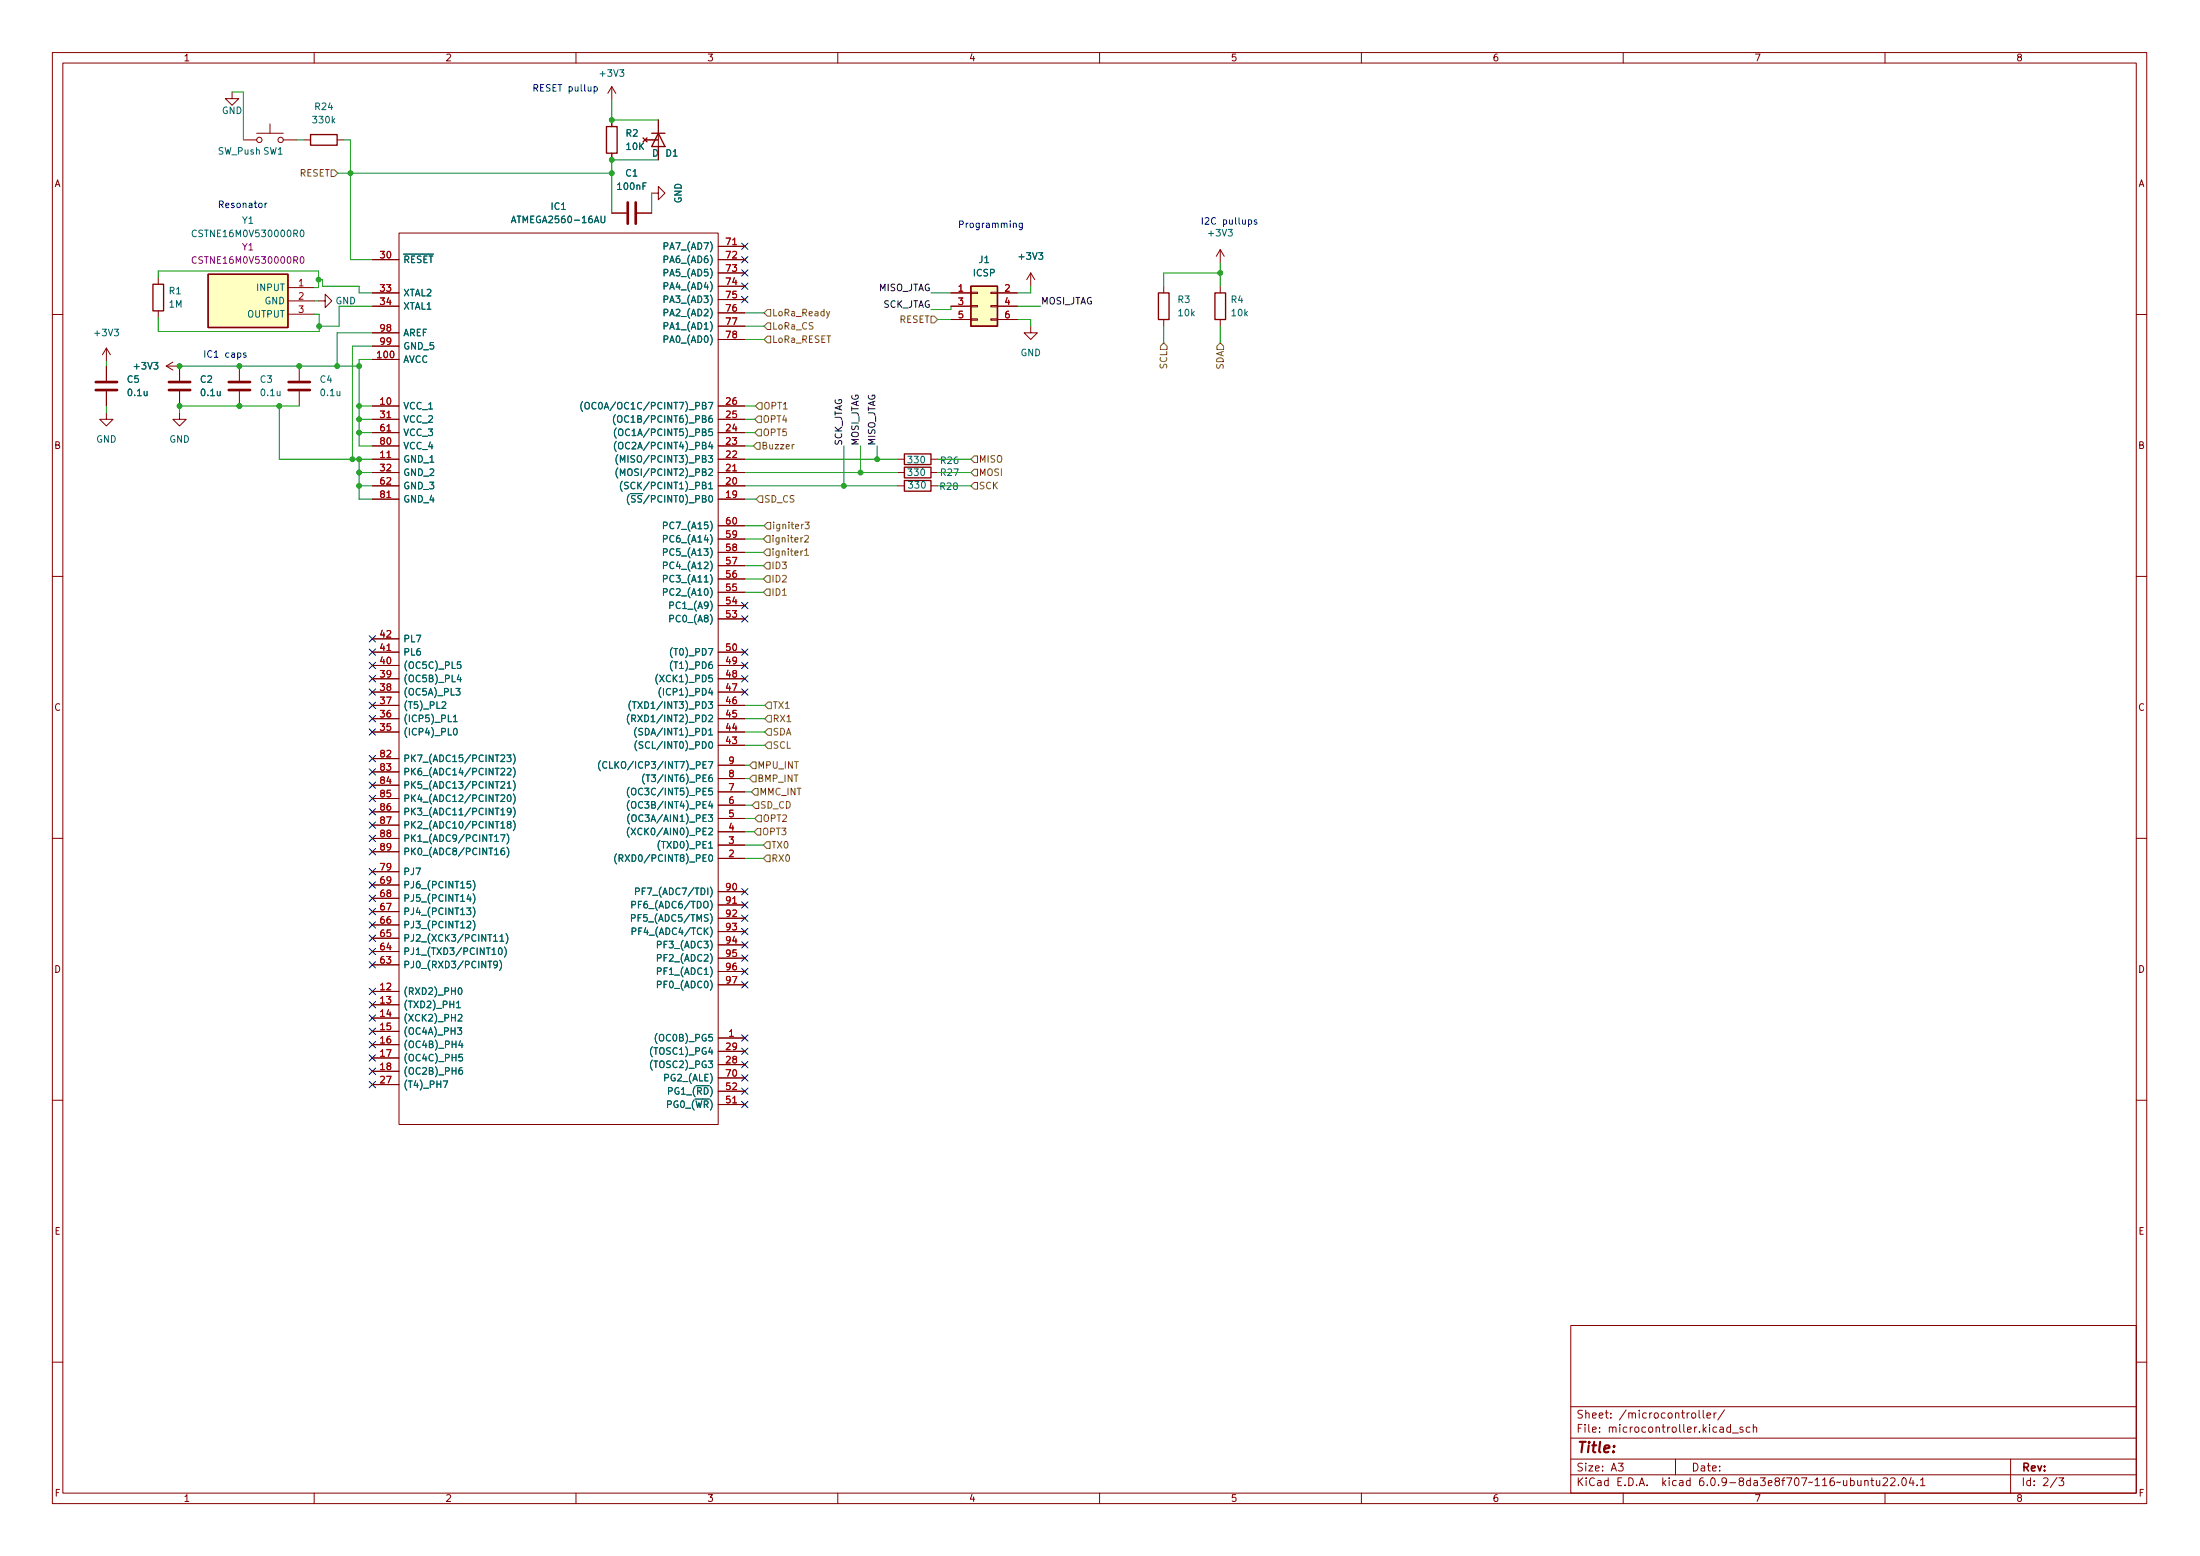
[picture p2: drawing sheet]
<svg xmlns="http://www.w3.org/2000/svg" width="420mm" height="297mm" viewBox="0 0 420 297" stroke-linecap="round" stroke-linejoin="round" font-family="sans-serif">
<g fill="none" stroke="#840000" stroke-width=".19">
<path d="M10 10h400v277h-400zM12 12h396v273h-396zM44.3 17.6v1.2h1.3l-1.3 1.3-1.2-1.3h1.2M60 10v2M110 10v2M116.8 16.5l-.7 1.3M116.8 16.5v2.6M116.8 16.5l.8 1.3M160 10v2M210 10v2M260 10v2M310 10v2"/>
<path d="M360 10v2M46.5 26.7h2.5M49 25.4h5.1M51.6 23.7v1.7M54.1 26.7h2.5M58 26.7h1.3M64.4 26.7h1.3M116.8 22.9v1.3M116.8 29.2v1.3M122.8 26.3l.8 .8M123.2 26.7h2.5M123.6 26.3l-.8 .8"/>
<path d="M124.5 36.9h1.2v-1.3l1.3 1.3-1.3 1.2v-1.2M125.7 22.9v7.6M30.2 53v1.3M30.2 59.3v1.3M55 54.9h5.1M55 57.4h5.1M55 60h5.1M60.8 57.4h1.3v1.3l1.3-1.3-1.3-1.2v1.2M71.1 49.6h5.1M71.1 55.9h5.1M71.1 58.5h5.1M76.2 44.5h61v170.2h-61z"/>
<path d="M116.8 40.7h2.8M121.7 40.7h2.8M137.2 49.6h5M137.2 47h5M137.2 52.1h5M137.2 54.6h5M137.2 57.2h5M137.2 59.7h5M181.6 55.9h3.8M181.6 58.5h3.8M185.4 58.3h1.3v.3h-1.3zM185.4 55.8h1.3v.2h-1.3z"/>
<path d="M189.2 58.3h1.3v.3h-1.3zM189.2 55.8h1.3v.2h-1.3zM190.5 55.9h3.8M190.5 58.5h3.8M196.8 52.1l-.7 1.3M196.8 52.1v2.5M196.8 52.1l.8 1.3M222.2 54.6v1.3M233 47.7v2.5M233 54.6v1.3M233 47.7l-.7 1.2M233 47.7l.8 1.2"/>
<path d="M10 60h2M20.3 78.8v1.2h1.3l-1.3 1.3-1.3-1.3h1.3M20.3 66.5l-.7 1.2M20.3 66.5v2.5M20.3 69.9v2.8M20.3 74.7v2.8M20.3 66.5l.8 1.2M31.7 69.9h2.6v2.8M31.7 69.9l1.3 .7M33 69.1l-1.3 .8M34.3 78.8v1.2h1.3l-1.3 1.3-1.3-1.3h1.3M34.3 74.7v2.8"/>
<path d="M45.7 69.9v2.8M45.7 74.7v2.8M57.1 69.9v2.8M57.1 74.7v2.8M71.1 77.5h5.1M71.1 68.6h5.1M71.1 63.5h5.1M71.1 66.1h5.1M137.2 77.5h5M137.2 62.3h5M137.2 64.8h5M181.6 61h3.8"/>
<path d="M185.4 60.9h1.3v.2h-1.3zM189.2 60.9h1.3v.2h-1.3zM190.5 61h3.8M196.8 62.3v1.2h1.3l-1.3 1.3-1.2-1.3h1.2M222.2 61v1.3M233 61v1.3M408 60h2M71.1 87.7h5.1M71.1 95.3h5.1M71.1 92.7h5.1M71.1 90.2h5.1M71.1 85.1h5.1"/>
<path d="M71.1 82.6h5.1M71.1 80h5.1M137.2 87.7h5M137.2 95.3h5M137.2 92.7h5M137.2 90.2h5M137.2 85.1h5M137.2 82.6h5M137.2 80h5M171.4 87.7h1.3M171.4 92.7h1.3M171.4 90.2h1.3"/>
<path d="M177.8 87.7h1.3M177.8 92.7h1.3M177.8 90.2h1.3M10 110h2M137.2 118.1h5M137.2 115.6h5M137.2 113.1h5M137.2 110.5h5M137.2 108h5M137.2 105.4h5M137.2 102.9h5M137.2 100.4h5"/>
<path d="M408 110h2M71.1 139.7h5.1M71.1 137.2h5.1M71.1 134.7h5.1M71.1 132.1h5.1M71.1 129.6h5.1M71.1 127h5.1M71.1 124.5h5.1M71.1 122h5.1M137.2 139.7h5M137.2 137.2h5M137.2 134.7h5"/>
<path d="M137.2 132.1h5M137.2 129.6h5M137.2 127h5M137.2 124.5h5M71.1 144.8h5.1M71.1 147.4h5.1M71.1 149.9h5.1M71.1 152.4h5.1M71.1 155h5.1M71.1 157.5h5.1M137.2 158.8h5M137.2 142.3h5"/>
<path d="M137.2 156.2h5M137.2 153.7h5M137.2 151.2h5M137.2 148.6h5M137.2 146.1h5M10 160h2M71.1 160.1h5.1M71.1 179.1h5.1M71.1 176.6h5.1M71.1 174h5.1M71.1 171.5h5.1M71.1 168.9h5.1"/>
<path d="M71.1 166.4h5.1M71.1 162.6h5.1M137.2 163.9h5M137.2 161.3h5M137.2 170.2h5M137.2 172.8h5M137.2 175.3h5M137.2 177.8h5M408 160h2M71.1 189.3h5.1M71.1 191.8h5.1M71.1 194.3h5.1"/>
<path d="M71.1 196.9h5.1M71.1 199.4h5.1M71.1 184.2h5.1M71.1 181.6h5.1M137.2 198.2h5M137.2 180.4h5M137.2 182.9h5M137.2 185.5h5M137.2 188h5M10 210h2M71.1 202h5.1M71.1 204.5h5.1"/>
<path d="M71.1 207h5.1M137.2 203.2h5M137.2 200.7h5M137.2 210.9h5M137.2 208.3h5M137.2 205.8h5M408 210h2M300 253h108v32h-108zM10 260h2M300 278.5h108M300 274.5h108M300 268.5h108"/>
<path d="M309.1 279.3h.9l-.5 .6 .4 .1v.7l-.2 .1-.6-.1M320 278.5v3M323.2 269.8l.4-.1 .2 .3v.4l-.2 .3-.4-.1-.1-.2zM324.5 269.2v1.3l.2 .2M325.3 269.2v1.3l.2 .2M326 270.2l.7-.1-.1-.3-.4-.1-.2 .2 .1 .7h.5M327.4 269.7v1M327.8 269.7l-.3 .1-.1 .2M329.4 269.1l-1.3 2M330.5 272.5l-.4-.1-.3 .3 .1 .6h.6M330.5 271.9v1.5M330.9 273.6h1.1"/>
<path d="M332.9 272.5l-.4-.1-.2 .2 .1 .2 .5 .2v.3h-.6M334.2 272.5l-.4-.1-.3 .3 .1 .6h.6M334.9 272.6l.2-.2 .3 .1 .1 .9M334.9 271.9v1.5M384 278.5v6.5M408 260h2M60 285v2M110 285v2M160 285v2M210 285v2M260 285v2M300 281.5h108"/>
<path d="M310 285v2M356.1 282.8l.3-.2 .3 .1 .1 .9M356.1 282.6v1M357.3 282.6h.6M357.5 282.1v1.3l.4 .2M358.4 282.6v.9l.4 .1 .2-.1M359 282.6v1M359.6 282.3l.6-.2 .2 .2 .1 .2-.9 1.1h.9M360 285v2M361.1 282.3l.5-.2 .3 .2v.2l-.9 1.1h.9M362.6 283.5v.1M363.4 282.2l.2-.1a.8 .8 0 0 1 .5 .8 .8 .8 0 0 1-.5 .7 .99 .99 0 0 1-.2-1.4z"/>
<path d="M365 282l-.4 1.1h1M365.4 282.6v1M366.1 283.5v.1M366.8 282.5l.4-.4v1.5M366.8 283.6h.8M392.9 282l-1.3 2M393.2 282.1h.9l-.5 .6 .5 .1v.7l-.3 .1-.6-.1"/>
<circle cx="49.5" cy="26.7" r=".51"/>
<circle cx="53.6" cy="26.7" r=".51"/>
</g>
<g fill="none" stroke="#006464" stroke-width=".19">
<path d="M37.5 44a.6 .6 0 0 0-.9 .5 .6 .6 0 0 0 .6 .7l.3-.1M57.4 44l.2-.1a.68 .68 0 0 1 .5 .7 .68 .68 0 0 1-.5 .6l-.3-.5zM97.7 42.5l.4-1.2 .4 1.2M114.8 41.3v1l.2 .2h.3l.2-.2v-1M111.3 76.6a1.46 1.46 0 0 0 0 2M111.9 76.9l.1-.1a.43 .43 0 0 1 .6 .4v.5a.42 .42 0 0 1-.5 .4 .42 .42 0 0 1-.4-.4zM113.8 76.9a.6 .6 0 0 0-.8 .5 .6 .6 0 0 0 .6 .7l.2-.1M117.5 79.2a1.46 1.46 0 0 0 0 1.9M118 79.5l.2-.1a.43 .43 0 0 1 .6 .4v.4a.42 .42 0 0 1-.4 .4 .42 .42 0 0 1-.5-.4zM117.7 84.2a1.46 1.46 0 0 0 0 2M117.7 81.7a1.46 1.46 0 0 0 0 1.9M118 89.3a1.46 1.46 0 0 0 0 2"/>
<path d="M118 86.8a1.46 1.46 0 0 0 0 1.9M118.3 84.5l.1-.1a.43 .43 0 0 1 .6 .5v.4a.42 .42 0 0 1-.5 .4 .42 .42 0 0 1-.4-.4zM118.3 82l.1-.1a.43 .43 0 0 1 .6 .4v.4a.42 .42 0 0 1-.5 .5 .42 .42 0 0 1-.4-.5zM118.5 90.8v-1.3l.4 .9 .4-.9v1.3M118.5 88.2v-1.2l.4 .9 .4-.9v1.2M118.8 91.9a1.46 1.46 0 0 0 0 1.9M120 92.1h-.5l-.2 .1v.3l.6 .3 .1 .3-.2 .2h-.5M126.7 113h.6l.1-.2v-.3l-.7-.1v1.2M126.7 110.5l.6-.1 .1-.1v-.3l-.7-.2v1.3M126.7 108l.6-.1 .1-.2v-.3l-.7-.1v1.3M126.7 105.4h.6l.1-.2v-.3l-.7-.1v1.2M126.7 102.9l.6-.1 .1-.2v-.3l-.7-.1v1.3"/>
<path d="M126.7 100.3h.6l.1-.2v-.3l-.7-.1v1.2M127.9 118.1h.6l.1-.2v-.3l-.7-.1v1.2M127.9 115.6l.6-.1 .1-.2v-.3l-.7-.1v1.3M84.4 134.1l.5-.1 .2 .3-.7 .9h.7M86.6 136.9l.4-.4v1.3M86.6 137.8h.7M86.7 139.2l.2-.2a.68 .68 0 0 1 .4 .7 .68 .68 0 0 1-.4 .6l-.3-.5zM87.1 131.4h.8l-.5 .5 .4 .1v.6l-.2 .1-.5-.1M87.6 128.8l-.3 .9h.8M87.9 129.3v.9M88 126.3h-.6l-.1 .6 .2-.1 .4 .1 .1 .2v.4l-.2 .1-.5-.1M120.2 136.3a1.46 1.46 0 0 0 0 2"/>
<path d="M120.5 133.8a1.46 1.46 0 0 0 0 1.9M120.7 137.2l.6-.1 .1-.2-.1-.3-.6-.1v1.3M120.8 134h.7M121 137.2l.4 .6M121.1 134v1.2M121.6 138.9a1.46 1.46 0 0 0 0 1.9M122.7 139.1l-.5-.1-.2 .2v.3l.6 .3 .1 .3-.2 .2h-.5M125.6 128.7a1.46 1.46 0 0 0 0 1.9M126.2 131.2a1.46 1.46 0 0 0 0 2M128.4 126.2a1.46 1.46 0 0 0 0 1.9M128.4 123.6a1.46 1.46 0 0 0 0 2M95.6 159.4h.9l-.6 1.2"/>
<path d="M96.8 144.1h.8l-.4 .5 .3 .1v.6l-.1 .1-.6-.1M96.8 159.2a1.46 1.46 0 0 1 0 1.9M96.9 146.8l.5-.1 .2 .3-.8 .9h.8M96.9 149.6l.3-.4v1.3M96.9 150.5h.7M97.1 151.8l.1-.1a.68 .68 0 0 1 .4 .7 .68 .68 0 0 1-.4 .6 .84 .84 0 0 1-.1-1.2zM97.1 157.4l-.2-.3v-.2l.2-.1 .4 .1v.3l-.5 .2-.1 .2v.2l.2 .3 .4-.1 .1-.2v-.2l-.2-.2M97.6 154.8l-.2 .3h-.3l-.2-.3v-.3l.2-.2h.3l.2 .2a.84 .84 0 0 1-.4 1.1h-.2M98 143.9a1.46 1.46 0 0 1 0 2M98 146.5a1.46 1.46 0 0 1 0 1.9M98 149a1.46 1.46 0 0 1 0 2M98 151.6a1.46 1.46 0 0 1 0 1.9"/>
<path d="M98 154.1a1.46 1.46 0 0 1 0 1.9M98 156.6a1.46 1.46 0 0 1 0 2M114.7 145.2a1.46 1.46 0 0 0 0 1.9M115.9 145.5a.6 .6 0 0 0-.9 .4 .6 .6 0 0 0 .6 .8l.3-.2M116.4 145.4v1.3h.6M120.2 157.9a1.46 1.46 0 0 0 0 1.9M120.2 152.8a1.46 1.46 0 0 0 0 2M120.2 150.3a1.46 1.46 0 0 0 0 1.9M120.2 155.4a1.46 1.46 0 0 0 0 1.9M120.5 158.1l.9 1.3M120.8 153.1l.1-.1a.43 .43 0 0 1 .5 .4v.5a.42 .42 0 0 1-.4 .4 .42 .42 0 0 1-.4-.4zM120.8 150.5h.1a.43 .43 0 0 1 .5 .4v.4a.42 .42 0 0 1-.4 .5 .42 .42 0 0 1-.4-.5z"/>
<path d="M120.8 155.6h.2a.43 .43 0 0 1 .5 .4v.4a.42 .42 0 0 1-.4 .4 .42 .42 0 0 1-.4-.4zM121.4 158.1l-.9 1.3M121.6 141.4a1.46 1.46 0 0 0 0 1.9M122.8 141.6h-.5l-.2 .1v.4l.6 .2 .1 .3-.3 .3-.5-.1M123.1 147.7a1.46 1.46 0 0 0 0 2M123.4 147.9h.7M123.7 147.9v1.3M89.5 170.7l-.3 .9h.8M90.3 175.7a1.46 1.46 0 0 1 0 1.9M90.3 173.1a1.46 1.46 0 0 1 0 2M90.3 170.6a1.46 1.46 0 0 1 0 1.9M90.3 168.1a1.46 1.46 0 0 1 0 1.9"/>
<path d="M95.5 178.8l.3-.4v1.3M95.5 179.7h.7M96.3 161.9l-.4 .1a.86 .86 0 0 0 0 1.2l.4-.1 .1-.5-.3-.2h-.2l-.2 .2M96.6 178.2a1.46 1.46 0 0 1 0 2M96.8 161.7a1.46 1.46 0 0 1 0 2M117.8 163a1.46 1.46 0 0 0 0 1.9M118.2 163.8h.6l.2-.2-.1-.3-.7-.1v1.2M118.5 163.8l.5 .6M120.6 175.3l.6-.1 .1-.2v-.3l-.7-.1v1.3M120.7 172.7h.6l.1-.2-.1-.3-.6-.1v1.2M120.7 177.8l.6-.1 .1-.1v-.3l-.7-.2v1.3M121.4 170.2l.6-.1 .1-.2-.1-.3-.6-.1v1.3"/>
<path d="M126 160.4a1.46 1.46 0 0 0 0 2M87.2 191.5l.4-.4v1.3M87.2 192.4h.7M87.4 196.2h.8l-.5 .5 .4 .1v.5l-.2 .2-.5-.2M87.5 193.8l.5-.1 .2 .3-.8 .9h.8M87.6 188.7l.2-.1a.68 .68 0 0 1 .4 .6 .68 .68 0 0 1-.4 .6l-.3-.4zM87.9 198.7l-.3 .9h.8M88.2 199.2v.8M95 184l-.2 .3h-.3l-.2-.3v-.3l.2-.2h.3l.2 .2a.84 .84 0 0 1-.4 1.1h-.2M95.4 181h.1a.68 .68 0 0 1 .4 .6 .68 .68 0 0 1-.4 .6 .84 .84 0 0 1-.1-1.2zM95.4 183.3a1.46 1.46 0 0 1 0 1.9M96.3 180.8a1.46 1.46 0 0 1 0 1.9"/>
<path d="M124.6 199.8a1.46 1.46 0 0 0 0 2M125.5 197.3a1.46 1.46 0 0 0 0 1.9M125.6 180.3h.6l.1-.2-.1-.3-.6-.1v1.3M125.6 182.9l.6-.1 .1-.2-.1-.3-.6-.1v1.3M125.6 185.4h.6l.1-.2-.1-.3-.6-.1v1.2M125.6 188l.6-.1 .1-.2-.1-.3-.6-.1v1.3M84.7 206.4h.8l-.5 1.2M88.2 203.8l-.3 .1a.86 .86 0 0 0 0 1.2l.4-.1v-.5l-.2-.2h-.2l-.3 .2M88.3 201.3h-.6l-.1 .6 .2-.1h.4l.1 .2v.4l-.2 .1-.5-.1M124.6 202.4a1.46 1.46 0 0 0 0 1.9"/>
</g>
<path d="M59.3 25.7h5.1v2h-5.1zM115.8 24.2h2.1v5h-2.1zM124.5 25.4h2.5M125.7 25.4l1.3 2.6h-2.5zM29.2 54.3h2v5h-2zM39.8 52.4h15.2v10.1h-15.2zM185.4 54.6h5.1v7.7h-5.1zM221.2 55.9h2.1v5.1h-2.1zM232 55.9h2.1v5.1h-2.1zM172.7 89.2h5.1v2h-5.1zM172.7 86.7h5.1v2h-5.1zM172.7 91.7h5.1v2.1h-5.1z" fill="none" stroke="#840000" stroke-width=".25"/>
<path d="M119.9 38.6v4.1M121.4 38.6v4.1M18.3 74.5h4.1M18.3 72.9h4.1M32.3 74.5h4M32.3 72.9h4M43.7 74.5h4.1M43.7 72.9h4.1M55.1 74.5h4.1M55.1 72.9h4.1" fill="none" stroke="#840000" stroke-width=".51"/>
<g fill="#ffffc2" stroke="#ffffc2" stroke-width=".19">
<path d="M185.4 54.6h5.1v7.7h-5.1z"/>
<path d="M39.8 52.4h15.2v10.1h-15.2z"/>
</g>
<path d="M37.5 49.1a.6 .6 0 0 0-.9 .4 .6 .6 0 0 0 .6 .8l.3-.2M57.4 49.1l.2-.1a.68 .68 0 0 1 .5 .6 .68 .68 0 0 1-.5 .7l-.3-.5z" fill="none" stroke="#840084" stroke-width=".19"/>
<g fill="none" stroke="#725600" stroke-width=".19">
<path d="M63.2 32.4h.7l.6 .7-.6 .6h-.7zM146.6 59.1h.6v1.3h-.6l-.7-.7zM158.5 59.5l-.5 1.1-.1 .1M144.8 79.4h.6v1.3h-.6l-.7-.7zM144.9 76.9h.6v1.2h-.6l-.6-.6zM146.6 64.2h.6v1.2h-.6l-.7-.6zM146.6 61.6h.6v1.3h-.6l-.7-.6zM177.8 60.4h.6l.7 .6-.7 .6h-.6zM221.6 66.1l.6-.7 .7 .7v.6h-1.3zM233 65.4l.7 .7v.6h-1.3v-.6zM144.5 84.5h.7v1.3h-.7l-.6-.7zM144.8 82h.6v1.2h-.6l-.7-.6z"/>
<path d="M145 94.7h.7v1.2h-.7l-.6-.6zM146.6 99.7h.6v1.3h-.6l-.7-.6zM151.7 84.9l-.4 .2M153.7 99.7h.8l-.4 .5 .4 .1v.5l-.2 .1-.6-.1M186.1 92.1h.6v1.3h-.6l-.7-.7zM186.1 87h.6v1.3h-.6l-.7-.6zM186.1 89.6h.6v1.2h-.6l-.7-.6zM146.4 102.3h.7v1.2h-.7l-.6-.6zM146.4 112.4h.7v1.3h-.7l-.6-.6zM146.4 107.4h.7v1.2h-.7l-.6-.6zM146.4 109.9h.7v1.3h-.7l-.6-.7zM146.4 104.8h.7v1.3h-.7l-.6-.7z"/>
<path d="M153.7 102.3l.5-.1 .2 .4-.8 .9h.8M153.7 105.1l.3-.3v1.2M153.7 106h.7M146 134.7l.7-.7h.6v1.3h-.6zM146.7 136.6h.6v1.2h-.6l-.7-.6zM146.7 139.1h.6v1.3h-.6l-.7-.7zM143.8 145.5h.6v1.2h-.6l-.7-.6zM143.8 148h.6v1.3h-.6l-.7-.7zM144.1 150.5h.7v1.3h-.7l-.6-.6zM144.3 153.1h.6v1.2h-.6l-.7-.6zM144.7 158.2h.6v1.2h-.6l-.7-.6zM144.8 155.6h.6v1.3h-.6l-.7-.7z"/>
<path d="M146 142.3l.7-.7h.6v1.3h-.6zM146.4 163.2h.7v1.3h-.7l-.6-.6zM146.4 160.7h.7v1.3h-.7l-.6-.7z"/>
</g>
<path d="M113.5 16.6h.3l.3 .2-.1 .5h-.5M113.5 16.6v1.2M50.6 38.8v.8M51 38.8l-.4 .2M193.5 42.7l.2-.1 .3 .1 .1 .7M195.2 42.6v1l-.2 .3-.3-.1M195.2 42.7l-.3-.1-.3 .2 .1 .6h.5M238.4 42h.4l.2 .2-.1 .5h-.5M240 42h-.3l-.2 .1 .1 .2 .4 .1v.3h-.5M47 67.4h-.3l-.2 .1 .1 .2 .4 .1v.3h-.5" fill="none" stroke="#0000c2" stroke-width=".19"/>
<g fill="none" stroke="#009600" stroke-width=".19">
<path d="M44.3 17.6h2.2v9.1M116.8 19.1v3.8h8.9M56.6 26.7h1.4M64.5 33.1h52.3M65.7 26.7h1.2v22.9h4.2M124.5 36.9v3.8M125.7 30.5h-8.9v10.2M30.2 53v-1.3h30.6v3.2h-.7M60.1 60h.9v3.3h-30.8v-2.7M60.1 57.4h.7M60.8 53.4h.8v1.2h7v1.3h2.5M71.1 58.5h-6.3v3.8h-3.8"/>
<path d="M142.2 59.7h3.7M177.8 55.9h3.8M181.6 58.5v.6h-3.8M194.3 58.5h4.5M196.8 54.6v1.3h-2.5M233 52.1h-10.8v2.5M233 50.2v4.4M20.3 69v.9M20.3 77.5v1.3M34.3 69.9h34.3M53.3 77.5v10.2h17.8M57.1 77.5h-22.8v1.3"/>
<path d="M68.6 77.5h2.5M71.1 66.1h-3.8v21.6M71.1 68.6h-2.5v16.5h2.5M71.1 63.5h-6.7v6.4M142.2 77.5h2.1M142.2 62.3h3.7M142.2 64.8h3.7M179.1 61h2.5M194.3 61h2.5v1.3M222.2 62.3v3.1M233 62.3v3.1M68.6 80h2.5"/>
<path d="M68.6 82.6h2.5M68.6 87.7v7.6h2.5M68.6 92.7h2.5M68.6 90.2h2.5M142.2 80h1.9M142.2 82.6h1.9M142.2 87.7h29.2M142.2 85.1h1.7M142.2 92.7h29.2M142.2 90.2h29.2M142.2 95.3h2.2M161.2 85.1v7.6"/>
<path d="M164.3 85.1v5.1M167.5 85.1v2.6M179.1 87.7h6.3M179.1 92.7h6.3M179.1 90.2h6.3M142.2 105.4h3.6M142.2 100.4h3.7M142.2 102.9h3.6M142.2 110.5h3.6M142.2 108h3.6M142.2 113.1h3.6M142.2 139.7h3.8"/>
<path d="M142.2 137.2h3.8M142.2 134.7h3.8M142.2 148.6h.9M142.2 142.3h3.8M142.2 146.1h.9M142.2 153.7h1.4M142.2 151.2h1.3M142.2 158.8h1.8M142.2 156.2h1.9M142.2 163.9h3.6M142.2 161.3h3.6"/>
</g>
<g fill="none" stroke="#000084" stroke-width=".19">
<path d="M141.6 49l1.2 1.2M141.6 54l1.2 1.3M141.6 46.4l1.2 1.2M141.6 51.5l1.2 1.2M141.6 56.6l1.2 1.2M142.8 49l-1.2 1.2M142.8 54l-1.2 1.3M142.8 46.4l-1.2 1.2M142.8 51.5l-1.2 1.2M142.8 56.6l-1.2 1.2M141.6 115l1.2 1.2M141.6 117.5l1.2 1.3"/>
<path d="M142.8 117.5l-1.2 1.3M142.8 115l-1.2 1.2M70.5 131.5l1.2 1.2M70.5 121.3l1.2 1.3M70.5 139.1l1.2 1.2M70.5 136.6l1.2 1.2M70.5 126.4l1.2 1.2M70.5 123.9l1.2 1.2M70.5 129l1.2 1.2M70.5 134l1.2 1.3M71.7 131.5l-1.2 1.2M71.7 121.3l-1.2 1.3"/>
<path d="M71.7 139.1l-1.2 1.2M71.7 136.6l-1.2 1.2M71.7 126.4l-1.2 1.2M71.7 123.9l-1.2 1.2M71.7 129l-1.2 1.2M71.7 134l-1.2 1.3M141.6 123.9l1.2 1.2M141.6 126.4l1.2 1.2M141.6 129l1.2 1.2M141.6 131.5l1.2 1.2M142.8 123.9l-1.2 1.2M142.8 126.4l-1.2 1.2"/>
<path d="M142.8 129l-1.2 1.2M142.8 131.5l-1.2 1.2M70.5 159.4l1.2 1.3M70.5 154.4l1.2 1.2M70.5 149.3l1.2 1.2M70.5 156.9l1.2 1.2M70.5 151.8l1.2 1.2M70.5 146.7l1.2 1.3M70.5 144.2l1.2 1.2M71.7 159.4l-1.2 1.3M71.7 154.4l-1.2 1.2M71.7 149.3l-1.2 1.2"/>
<path d="M71.7 156.9l-1.2 1.2M71.7 151.8l-1.2 1.2M71.7 146.7l-1.2 1.3M71.7 144.2l-1.2 1.2M70.5 170.9l1.2 1.2M70.5 168.3l1.2 1.3M70.5 162l1.2 1.2M70.5 165.8l1.2 1.2M70.5 176l1.2 1.2M70.5 173.4l1.2 1.2M70.5 178.5l1.2 1.2M71.7 170.9l-1.2 1.2"/>
<path d="M71.7 168.3l-1.2 1.3M71.7 162l-1.2 1.2M71.7 165.8l-1.2 1.2M71.7 176l-1.2 1.2M71.7 173.4l-1.2 1.2M71.7 178.5l-1.2 1.2M141.6 174.7l1.2 1.2M141.6 172.1l1.2 1.3M141.6 179.8l1.2 1.2M141.6 169.6l1.2 1.2M141.6 177.2l1.2 1.2M142.8 174.7l-1.2 1.2"/>
<path d="M142.8 172.1l-1.2 1.3M142.8 179.8l-1.2 1.2M142.8 169.6l-1.2 1.2M142.8 177.2l-1.2 1.2M70.5 191.2l1.2 1.2M70.5 188.7l1.2 1.2M70.5 193.7l1.2 1.3M70.5 196.3l1.2 1.2M70.5 198.8l1.2 1.2M70.5 183.6l1.2 1.2M70.5 181l1.2 1.3M71.7 191.2l-1.2 1.2"/>
<path d="M71.7 188.7l-1.2 1.2M71.7 193.7l-1.2 1.3M71.7 196.3l-1.2 1.2M71.7 198.8l-1.2 1.2M71.7 183.6l-1.2 1.2M71.7 181l-1.2 1.3M141.6 197.5l1.2 1.3M141.6 187.4l1.2 1.2M141.6 182.3l1.2 1.2M141.6 184.8l1.2 1.3M142.8 197.5l-1.2 1.3M142.8 187.4l-1.2 1.2"/>
<path d="M142.8 182.3l-1.2 1.2M142.8 184.8l-1.2 1.3M70.5 203.9l1.2 1.2M70.5 206.4l1.2 1.3M70.5 201.4l1.2 1.2M71.7 203.9l-1.2 1.2M71.7 206.4l-1.2 1.3M71.7 201.4l-1.2 1.2M141.6 210.2l1.2 1.3M141.6 200.1l1.2 1.2M141.6 205.2l1.2 1.2M141.6 207.7l1.2 1.2"/>
<path d="M141.6 202.6l1.2 1.2M142.8 210.2l-1.2 1.3M142.8 200.1l-1.2 1.2M142.8 205.2l-1.2 1.2M142.8 207.7l-1.2 1.2M142.8 202.6l-1.2 1.2"/>
</g>
<g fill="#009600" stroke="#009600" stroke-width=".19">
<circle cx="233" cy="52.1" r=".46"/>
<circle cx="68.6" cy="92.7" r=".46"/>
<circle cx="68.6" cy="87.7" r=".46"/>
<circle cx="68.6" cy="90.2" r=".46"/>
<circle cx="161.2" cy="92.7" r=".46"/>
<circle cx="164.3" cy="90.2" r=".46"/>
<circle cx="167.5" cy="87.7" r=".46"/>
<circle cx="116.8" cy="30.5" r=".46"/>
<circle cx="116.8" cy="33.1" r=".46"/>
<circle cx="116.8" cy="22.9" r=".46"/>
<circle cx="45.7" cy="69.9" r=".46"/>
<circle cx="53.3" cy="77.5" r=".46"/>
<circle cx="45.7" cy="77.5" r=".46"/>
<circle cx="68.6" cy="77.5" r=".46"/>
<circle cx="68.6" cy="80" r=".46"/>
<circle cx="67.3" cy="87.7" r=".46"/>
<circle cx="68.6" cy="82.6" r=".46"/>
<circle cx="64.4" cy="69.9" r=".46"/>
<circle cx="61" cy="62.3" r=".46"/>
<circle cx="57.1" cy="69.9" r=".46"/>
<circle cx="68.6" cy="69.9" r=".46"/>
<circle cx="66.9" cy="33.1" r=".46"/>
<circle cx="60.8" cy="53.4" r=".46"/>
<circle cx="34.3" cy="69.9" r=".46"/>
<circle cx="34.3" cy="77.5" r=".46"/>
</g>
<text font-size="2.8" fill="#840000" x="301" y="277.3">Title:</text>
<g font-size="2.1" fill="#840000">
<text x="301" y="273.5">File: microcontroller.kicad_sch</text>
<text x="301" y="270.8">Sheet: /microcontroller/</text>
<text x="301" y="280.9">Size: A3</text>
<text x="323" y="280.9">Date:</text>
<text x="386" y="280.9">Rev:</text>
<text x="301" y="283.7">KiCad E.D.A. kicad 6.0.9-8da3e8f707~116~ubuntu22.04.1</text>
<text x="386" y="283.7">Id: 2/3</text>
</g>
<g font-size="1.8" fill="#840000">
<text x="35" y="11.7">1</text>
<text x="85" y="11.7">2</text>
<text x="135" y="11.7">3</text>
<text x="185" y="11.7">4</text>
<text x="235" y="11.7">5</text>
<text x="285" y="11.7">6</text>
<text x="335" y="11.7">7</text>
<text x="385" y="11.7">8</text>
<text x="10.3" y="35.7">A</text>
<text x="408.3" y="35.7">A</text>
<text x="10.3" y="85.7">B</text>
<text x="408.3" y="85.7">B</text>
<text x="10.3" y="135.7">C</text>
<text x="408.3" y="135.7">C</text>
<text x="10.3" y="185.7">D</text>
<text x="408.3" y="185.7">D</text>
<text x="10.4" y="235.7">E</text>
<text x="408.4" y="235.7">E</text>
<text x="10.4" y="285.7">F</text>
<text x="35" y="286.7">1</text>
<text x="85" y="286.7">2</text>
<text x="135" y="286.7">3</text>
<text x="185" y="286.7">4</text>
<text x="235" y="286.7">5</text>
<text x="285" y="286.7">6</text>
<text x="335" y="286.7">7</text>
<text x="385" y="286.7">8</text>
<text x="408.4" y="285.7">F</text>
</g>
<g font-size="1.8" fill="#0000c2">
<text x="101.6" y="17.5">RESET pullup</text>
<text x="41.5" y="39.7">Resonator</text>
<text x="182.9" y="43.5">Programming</text>
<text x="229.2" y="42.9">I2C pullups</text>
<text x="38.7" y="68.3">IC1 caps</text>
</g>
<g font-size="1.8" fill="#006464">
<text x="114.8" y="14.6">+3V3</text>
<text x="42.4" y="21.8">GND</text>
<text x="59.9" y="23.5">330k</text>
<text x="60.2" y="21">R24</text>
<text x="41.6" y="29.5">SW_Push SW1</text>
<text x="119.6" y="26.1">R2</text>
<text x="119.7" y="28.6">10K</text>
<text x="124.5" y="29.9">D</text>
<text x="127.2" y="29.9">D1</text>
<text x="119.5" y="33.7">C1</text>
<text x="105.3" y="40">IC1</text>
<text x="118.1" y="36.2">100nF</text>
<text x="130.2" y="38.8" transform="rotate(-90 130.2 38.8)">GND</text>
<text x="37.5" y="45.2">CSTNE16M0V530000R0</text>
<text x="46.3" y="42.7">Y1</text>
<text x="98.3" y="42.6">ATMEGA2560-16AU</text>
<text x="127.3" y="47.7">PA7_(AD7)</text>
<text x="231" y="45.1">+3V3</text>
<text x="77" y="50.2">~{RESET}</text>
<text x="127.3" y="50.2">PA6_(AD6)</text>
<text x="127.3" y="52.7">PA5_(AD5)</text>
<text x="185.9" y="52.7">ICSP</text>
<text x="187" y="50.2">J1</text>
<text x="194.8" y="49.6">+3V3</text>
<text x="32.3" y="58.7">1M</text>
<text x="32.3" y="56.2">R1</text>
<text x="49.2" y="55.5">INPUT</text>
<text x="50.6" y="58.1">GND</text>
<text x="64.1" y="58.1">GND</text>
<text x="77" y="56.6">XTAL2</text>
<text x="77" y="59.1">XTAL1</text>
<text x="127.3" y="55.3">PA4_(AD4)</text>
<text x="127.3" y="57.8">PA3_(AD3)</text>
<text x="225" y="57.8">R3</text>
<text x="235.1" y="57.8">R4</text>
<text x="18.2" y="64.2">+3V3</text>
<text x="47.2" y="60.6">OUTPUT</text>
<text x="77" y="64.2">AREF</text>
<text x="127.3" y="60.4">PA2_(AD2)</text>
<text x="127.3" y="62.9">PA1_(AD1)</text>
<text x="127.3" y="65.4">PA0_(AD0)</text>
<text x="225.1" y="60.4">10k</text>
<text x="235.3" y="60.4">10k</text>
<text x="25.8" y="70.5">+3V3</text>
<text x="77" y="69.3">AVCC</text>
<text x="77" y="66.7">GND_5</text>
<text x="194.9" y="68">GND</text>
<text x="24.3" y="73.1">C5</text>
<text x="24.5" y="75.6">0.1u</text>
<text x="38.3" y="73.1">C2</text>
<text x="38.5" y="75.6">0.1u</text>
<text x="49.7" y="73.1">C3</text>
<text x="49.9" y="75.6">0.1u</text>
<text x="61.1" y="73.1">C4</text>
<text x="61.4" y="75.6">0.1u</text>
<text x="77" y="78.1">VCC_1</text>
<text x="77" y="80.7">VCC_2</text>
<text x="77" y="83.2">VCC_3</text>
<text x="113.7" y="78.1">(OC0A/OC1C/PCINT7)_PB7</text>
<text x="119.1" y="83.2">(OC1A/PCINT5)_PB5</text>
<text x="119.1" y="80.7">(OC1B/PCINT6)_PB6</text>
<text x="18.4" y="84.5">GND</text>
<text x="32.3" y="84.5">GND</text>
<text x="77" y="88.3">GND_1</text>
<text x="77" y="85.8">VCC_4</text>
<text x="119.1" y="85.8">(OC2A/PCINT4)_PB4</text>
<text x="119.5" y="88.3">(MISO/PCINT3)_PB3</text>
<text x="173.5" y="88.4">330</text>
<text x="179.7" y="88.6">R26</text>
<text x="77" y="90.8">GND_2</text>
<text x="77" y="93.4">GND_3</text>
<text x="77" y="95.9">GND_4</text>
<text x="119.5" y="90.8">(MOSI/PCINT2)_PB2</text>
<text x="120.3" y="95.9">(~{SS}/PCINT0)_PB0</text>
<text x="120.3" y="93.4">(SCK/PCINT1)_PB1</text>
<text x="173.5" y="90.8">330</text>
<text x="173.7" y="93.3">330</text>
<text x="179.6" y="93.5">R28</text>
<text x="179.7" y="90.8">R27</text>
<text x="127.6" y="101">PC7_(A15)</text>
<text x="127.6" y="106.1">PC5_(A13)</text>
<text x="127.6" y="103.5">PC6_(A14)</text>
<text x="127.6" y="113.7">PC2_(A10)</text>
<text x="127.6" y="111.2">PC3_(A11)</text>
<text x="127.6" y="108.6">PC4_(A12)</text>
<text x="128.5" y="118.8">PC0_(A8)</text>
<text x="128.5" y="116.2">PC1_(A9)</text>
<text x="77" y="125.1">PL6</text>
<text x="77" y="122.6">PL7</text>
<text x="128.7" y="125.1">(T0)_PD7</text>
<text x="77" y="130.2">(OC5B)_PL4</text>
<text x="77" y="127.7">(OC5C)_PL5</text>
<text x="126.1" y="130.2">(XCK1)_PD5</text>
<text x="128.7" y="127.7">(T1)_PD6</text>
<text x="77" y="137.8">(ICP5)_PL1</text>
<text x="77" y="135.3">(T5)_PL2</text>
<text x="77" y="132.8">(OC5A)_PL3</text>
<text x="121.8" y="137.8">(RXD1/INT2)_PD2</text>
<text x="122" y="135.3">(TXD1/INT3)_PD3</text>
<text x="126.9" y="132.8">(ICP1)_PD4</text>
<text x="77" y="140.4">(ICP4)_PL0</text>
<text x="122.7" y="140.4">(SDA/INT1)_PD1</text>
<text x="122.9" y="142.9">(SCL/INT0)_PD0</text>
<text x="77" y="145.5">PK7_(ADC15/PCINT23)</text>
<text x="77" y="148">PK6_(ADC14/PCINT22)</text>
<text x="117.1" y="146.7">(CLKO/ICP3/INT7)_PE7</text>
<text x="124.5" y="149.3">(T3/INT6)_PE6</text>
<text x="77" y="150.5">PK5_(ADC13/PCINT21)</text>
<text x="77" y="153.1">PK4_(ADC12/PCINT20)</text>
<text x="77" y="155.6">PK3_(ADC11/PCINT19)</text>
<text x="121.7" y="154.3">(OC3B/INT4)_PE4</text>
<text x="121.7" y="151.8">(OC3C/INT5)_PE5</text>
<text x="77" y="158.2">PK2_(ADC10/PCINT18)</text>
<text x="77" y="160.7">PK1_(ADC9/PCINT17)</text>
<text x="121.5" y="156.9">(OC3A/AIN1)_PE3</text>
<text x="121.7" y="159.4">(XCK0/AIN0)_PE2</text>
<text x="126.4" y="162">(TXD0)_PE1</text>
<text x="77" y="167">PJ7</text>
<text x="77" y="163.2">PK0_(ADC8/PCINT16)</text>
<text x="119.4" y="164.5">(RXD0/PCINT8)_PE0</text>
<text x="77" y="172.1">PJ5_(PCINT14)</text>
<text x="77" y="169.6">PJ6_(PCINT15)</text>
<text x="122" y="173.4">PF6_(ADC6/TDO)</text>
<text x="122.8" y="170.9">PF7_(ADC7/TDI)</text>
<text x="77" y="179.7">PJ2_(XCK3/PCINT11)</text>
<text x="77" y="177.2">PJ3_(PCINT12)</text>
<text x="77" y="174.7">PJ4_(PCINT13)</text>
<text x="122" y="175.9">PF5_(ADC5/TMS)</text>
<text x="122.1" y="178.5">PF4_(ADC4/TCK)</text>
<text x="77" y="184.8">PJ0_(RXD3/PCINT9)</text>
<text x="77" y="182.3">PJ1_(TXD3/PCINT10)</text>
<text x="126.2" y="181">PF3_(ADC3)</text>
<text x="126.2" y="183.6">PF2_(ADC2)</text>
<text x="77" y="189.9">(RXD2)_PH0</text>
<text x="126.2" y="186.1">PF1_(ADC1)</text>
<text x="126.2" y="188.6">PF0_(ADC0)</text>
<text x="77" y="192.4">(TXD2)_PH1</text>
<text x="77" y="195">(XCK2)_PH2</text>
<text x="77" y="197.5">(OC4A)_PH3</text>
<text x="77" y="200.1">(OC4B)_PH4</text>
<text x="77" y="202.6">(OC4C)_PH5</text>
<text x="124.8" y="203.9">(TOSC2)_PG3</text>
<text x="124.8" y="201.3">(TOSC1)_PG4</text>
<text x="125.8" y="198.8">(OC0B)_PG5</text>
<text x="77" y="205.1">(OC2B)_PH6</text>
<text x="77" y="207.7">(T4)_PH7</text>
<text x="126.8" y="209">PG1_(~{RD})</text>
<text x="127.2" y="206.4">PG2_(ALE)</text>
<text x="126.4" y="211.5">PG0_(~{WR})</text>
</g>
<g font-size="1.8" fill="#725600">
<text x="57.2" y="33.7">RESET</text>
<text x="147.4" y="60.4">LoRa_Ready</text>
<text x="147.4" y="65.4">LoRa_RESET</text>
<text x="147.4" y="62.9">LoRa_CS</text>
<text x="171.7" y="61.6">RESET</text>
<text x="222.9" y="70.4" transform="rotate(-90 222.9 70.4)">SCL</text>
<text x="233.7" y="70.6" transform="rotate(-90 233.7 70.6)">SDA</text>
<text x="145.6" y="80.7">OPT4</text>
<text x="145.6" y="83.2">OPT5</text>
<text x="145.7" y="78.1">OPT1</text>
<text x="145.4" y="85.8">Buzzer</text>
<text x="186.9" y="88.3">MISO</text>
<text x="145.9" y="95.9">SD_CS</text>
<text x="186.9" y="93.4">SCK</text>
<text x="186.9" y="90.8">MOSI</text>
<text x="147.4" y="101">igniter3</text>
<text x="147.3" y="103.5">igniter2</text>
<text x="147.3" y="106.1">igniter1</text>
<text x="147.3" y="113.7">ID1</text>
<text x="147.3" y="108.6">ID3</text>
<text x="147.3" y="111.2">ID2</text>
<text x="147.5" y="135.3">TX1</text>
<text x="147.5" y="137.8">RX1</text>
<text x="147.5" y="142.9">SCL</text>
<text x="147.5" y="140.4">SDA</text>
<text x="144.6" y="146.7">MPU_INT</text>
<text x="144.6" y="149.3">BMP_INT</text>
<text x="145" y="151.8">MMC_INT</text>
<text x="145.1" y="154.3">SD_CD</text>
<text x="145.5" y="159.4">OPT3</text>
<text x="145.6" y="156.9">OPT2</text>
<text x="147.3" y="162">TX0</text>
<text x="147.3" y="164.5">RX0</text>
</g>
<g font-size="1.8" fill="#840084">
<text x="46.3" y="47.8">Y1</text>
<text x="37.5" y="50.3">CSTNE16M0V530000R0</text>
</g>
<g font-size="1.8" fill="#a90000">
<text x="138.7" y="46.8">71</text>
<text x="72.7" y="49.3">30</text>
<text x="138.7" y="49.3">72</text>
<text x="138.7" y="51.9">73</text>
<text x="57" y="54.6">1</text>
<text x="57" y="57.2">2</text>
<text x="57" y="59.7">3</text>
<text x="72.7" y="55.7">33</text>
<text x="72.7" y="58.2">34</text>
<text x="138.7" y="54.4">74</text>
<text x="138.7" y="56.9">75</text>
<text x="138.7" y="59.5">76</text>
<text x="183" y="55.7">1</text>
<text x="183" y="58.2">3</text>
<text x="191.9" y="55.7">2</text>
<text x="191.9" y="58.2">4</text>
<text x="72.7" y="63.3">98</text>
<text x="72.7" y="65.8">99</text>
<text x="138.7" y="62">77</text>
<text x="138.7" y="64.6">78</text>
<text x="183" y="60.7">5</text>
<text x="191.9" y="60.7">6</text>
<text x="72.2" y="68.4">100</text>
<text x="72.7" y="77.3">10</text>
<text x="138.7" y="77.3">26</text>
<text x="72.7" y="79.8">31</text>
<text x="72.7" y="82.3">61</text>
<text x="138.7" y="82.3">24</text>
<text x="138.7" y="79.8">25</text>
<text x="72.7" y="87.4">11</text>
<text x="72.7" y="90">32</text>
<text x="72.7" y="84.9">80</text>
<text x="138.7" y="90">21</text>
<text x="138.7" y="87.4">22</text>
<text x="138.7" y="84.9">23</text>
<text x="72.7" y="92.5">62</text>
<text x="72.7" y="95">81</text>
<text x="138.7" y="95">19</text>
<text x="138.7" y="92.5">20</text>
<text x="138.7" y="100.1">60</text>
<text x="138.7" y="107.7">57</text>
<text x="138.7" y="105.2">58</text>
<text x="138.7" y="102.7">59</text>
<text x="138.7" y="112.8">55</text>
<text x="138.7" y="110.3">56</text>
<text x="138.7" y="117.9">53</text>
<text x="138.7" y="115.4">54</text>
<text x="72.7" y="124.2">41</text>
<text x="72.7" y="121.7">42</text>
<text x="138.7" y="124.2">50</text>
<text x="72.7" y="131.9">38</text>
<text x="72.7" y="129.3">39</text>
<text x="72.7" y="126.8">40</text>
<text x="138.7" y="131.9">47</text>
<text x="138.7" y="129.3">48</text>
<text x="138.7" y="126.8">49</text>
<text x="72.7" y="136.9">36</text>
<text x="72.7" y="134.4">37</text>
<text x="138.7" y="136.9">45</text>
<text x="138.7" y="134.4">46</text>
<text x="72.7" y="139.5">35</text>
<text x="138.7" y="142">43</text>
<text x="138.7" y="139.5">44</text>
<text x="72.7" y="144.6">82</text>
<text x="72.7" y="147.1">83</text>
<text x="72.7" y="149.6">84</text>
<text x="139.2" y="148.4">8</text>
<text x="139.2" y="145.8">9</text>
<text x="72.7" y="152.2">85</text>
<text x="72.7" y="154.7">86</text>
<text x="139.2" y="156">5</text>
<text x="139.2" y="153.5">6</text>
<text x="139.2" y="150.9">7</text>
<text x="72.7" y="157.3">87</text>
<text x="72.7" y="159.8">88</text>
<text x="139.2" y="161.1">3</text>
<text x="139.2" y="158.5">4</text>
<text x="72.7" y="166.2">79</text>
<text x="72.7" y="162.3">89</text>
<text x="139.2" y="163.6">2</text>
<text x="72.7" y="173.8">67</text>
<text x="72.7" y="171.2">68</text>
<text x="72.7" y="168.7">69</text>
<text x="138.7" y="170">90</text>
<text x="138.7" y="172.5">91</text>
<text x="72.7" y="178.9">65</text>
<text x="72.7" y="176.3">66</text>
<text x="138.7" y="175">92</text>
<text x="138.7" y="177.6">93</text>
<text x="72.7" y="183.9">63</text>
<text x="72.7" y="181.4">64</text>
<text x="138.7" y="180.1">94</text>
<text x="138.7" y="182.7">95</text>
<text x="138.7" y="185.2">96</text>
<text x="72.7" y="189">12</text>
<text x="72.7" y="191.6">13</text>
<text x="138.7" y="187.7">97</text>
<text x="72.7" y="194.1">14</text>
<text x="72.7" y="196.6">15</text>
<text x="139.2" y="197.9">1</text>
<text x="72.7" y="199.2">16</text>
<text x="72.7" y="201.7">17</text>
<text x="138.7" y="203">28</text>
<text x="138.7" y="200.4">29</text>
<text x="72.7" y="204.3">18</text>
<text x="72.7" y="206.8">27</text>
<text x="138.7" y="208.1">52</text>
<text x="138.7" y="205.5">70</text>
<text x="138.7" y="210.6">51</text>
</g>
<g font-size="1.8" fill="#0f0f0f">
<text x="167.6" y="55.6">MISO_JTAG</text>
<text x="168.4" y="58.7">SCK_JTAG</text>
<text x="198.8" y="58.1">MOSI_JTAG</text>
<text x="160.8" y="85.1" transform="rotate(-90 160.8 85.1)">SCK_JTAG</text>
<text x="164" y="85.1" transform="rotate(-90 164 85.1)">MOSI_JTAG</text>
<text x="167.2" y="85.1" transform="rotate(-90 167.2 85.1)">MISO_JTAG</text>
</g>
</svg>
